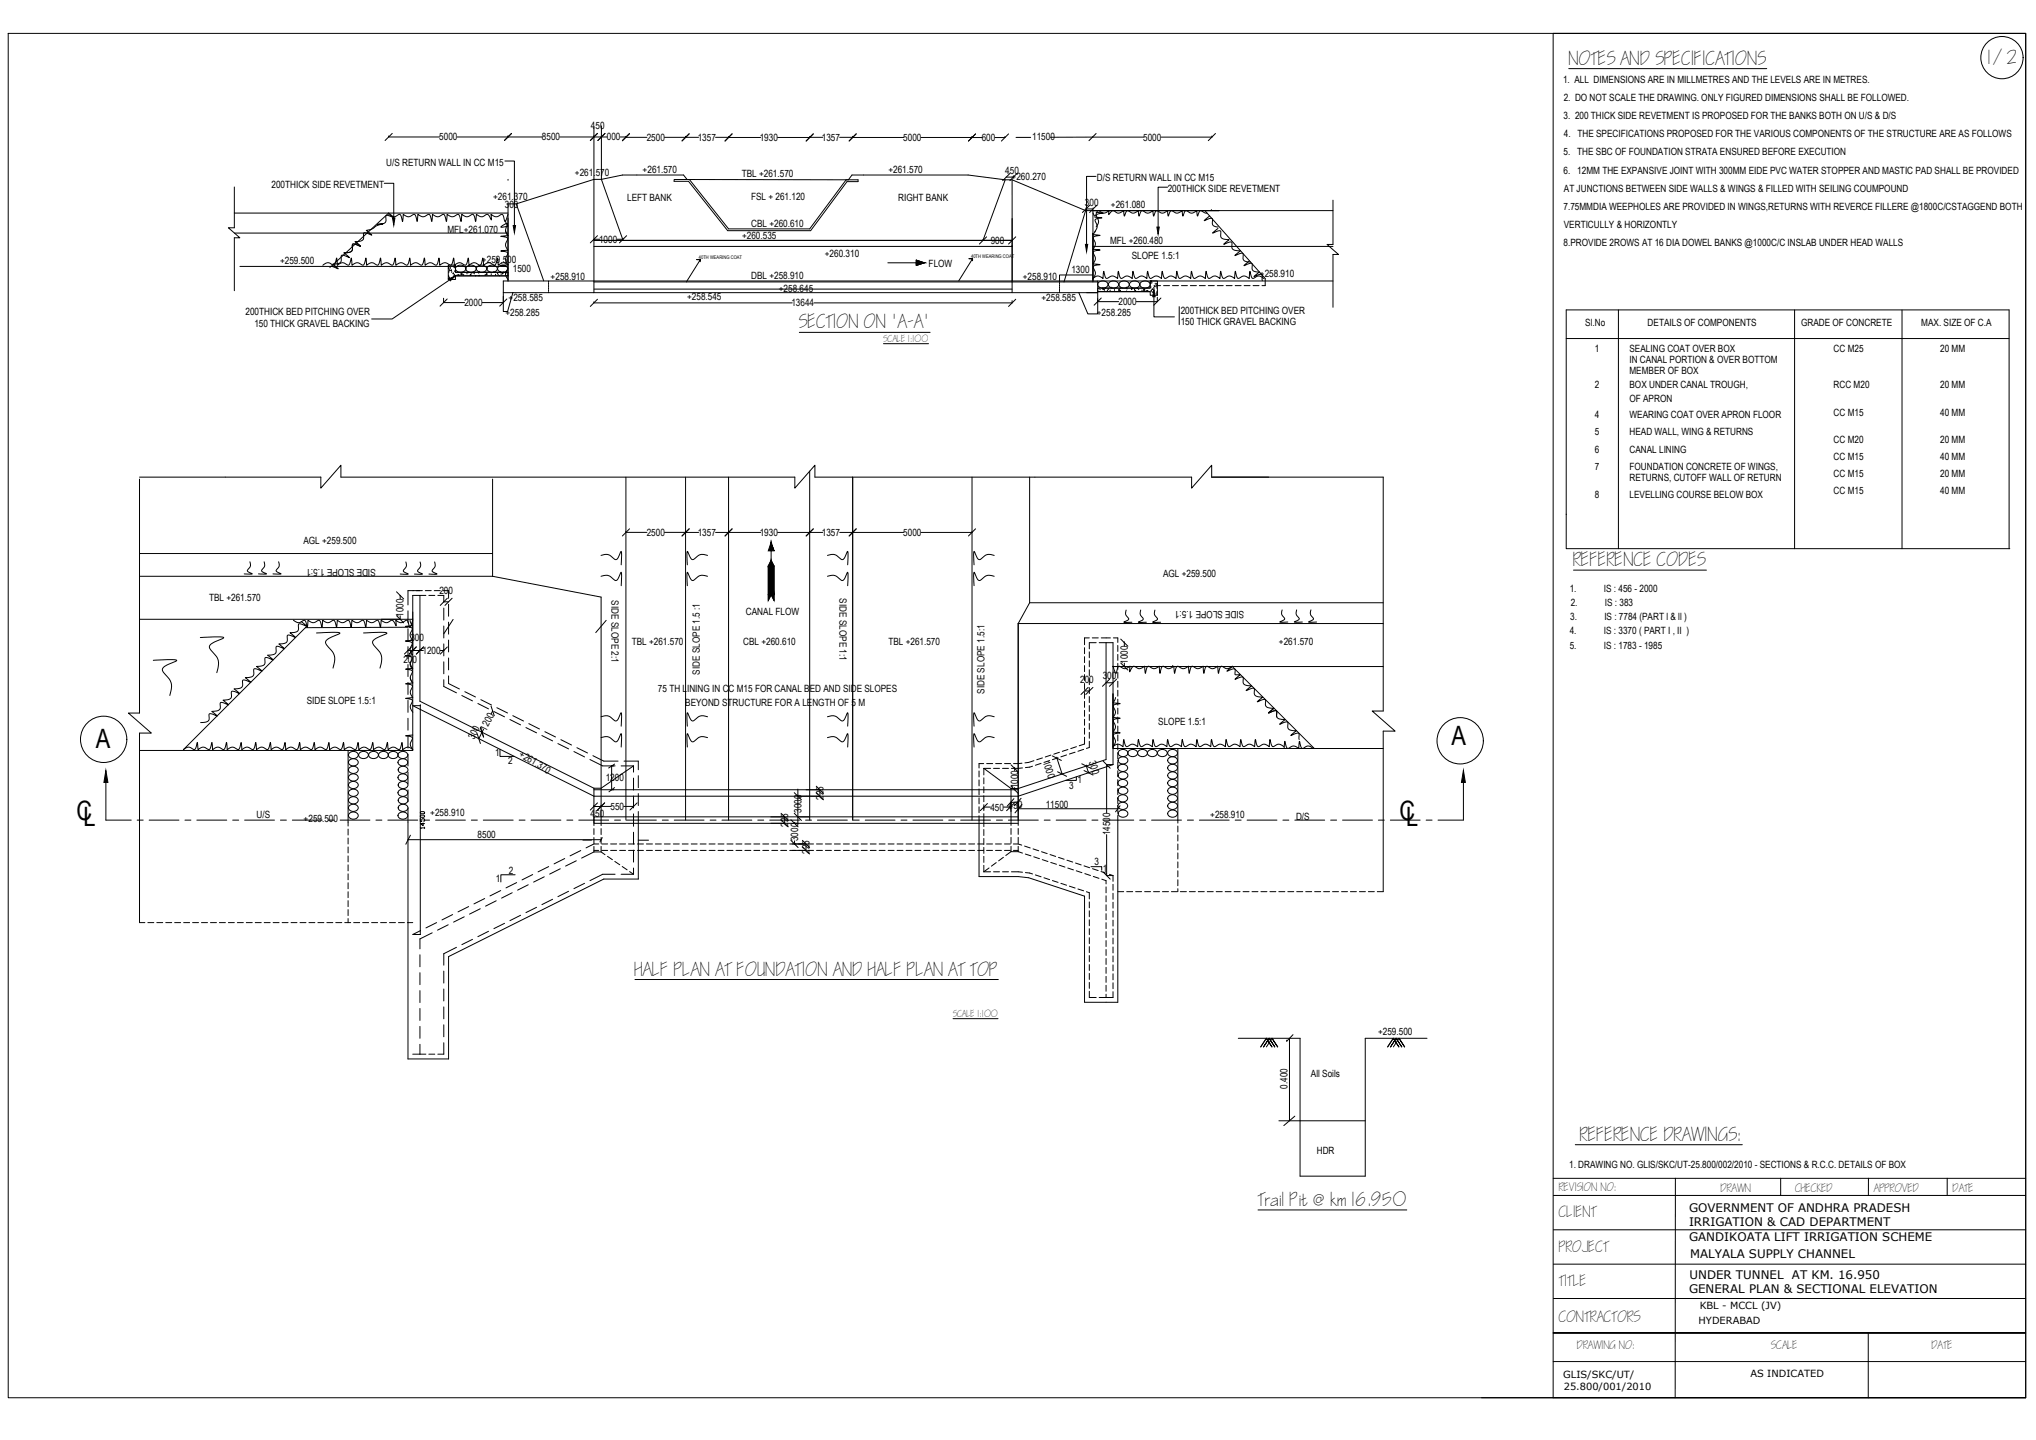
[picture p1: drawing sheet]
<svg xmlns="http://www.w3.org/2000/svg" width="1189mm" height="841mm" viewBox="0 0 1189 841" stroke-linecap="round" stroke-linejoin="round" font-family="sans-serif">
<!-- layer: STEEL -->
<g fill="none" stroke="#000" stroke-width=".58">
<path d="M5 20h1178v796h-1178zM916 40h116M227 80h.1M227 80h30M267 80h50M297 80h.1M327 80h20M347 80h.1M347 74v97M351 80h.1M351 80h-4M351 80h4"/>
<path d="M351 74v31h-4l-46 14M362 80h3M638 80h.1M295 94h5v38M365 80h.1M365 80h13M388 80h20M400 80h.1M418 80h26M425 80h.1M473 80h.1M480 80h-26"/>
<path d="M490 80h38M498 80h.1M538 80h30M568 80h.1M568 80h5M581 80h6M587 80h.1M593 80h9M638 80h30M638 80h-25M678 80h30M708 80h.1"/>
<path d="M137 109v24M224 107h6v20M297 105h.1M401 105h-7v1h8l23 29h48l22-29M401 105l-2-3h-36l-12 3 13 35M401 105h2M403 105l22 29h48l21-29M403 105h98v1h-6M495 106h.1M495 105l2-3h68l22 3-13 35M587 105h4M588 103h4"/>
<path d="M591 105v66M591 105l43 18M640 103h-6v40M682 109h-6v24M778 117v26M137 136h160M137 124h160M137 139v31M347 140h3M360 140h4M364 140h.1M634 123h144"/>
<path d="M634 123l-13 42M634 122h.1M634 122h4M638 136h.1M638 123v42M638 122h.1M640 135l-2 2M704 123l35 40v4h-2M140 156h155M262 155h4v4h31v2h-31v2h-4zM262 156v1M262 159h.1"/>
<path d="M262 157h.1M262 158h.1M263 158h.1M263 157h.1M263 158h1zM264 159h.1M265 159l-1 1zM265 156h.1M265 155h.1M266 159h.1M266 156h.1M266 159h31"/>
<path d="M267 156a2.9 2.9 0 0 1 3-1 2.9 2.9 0 0 1 2 3 3 3 0 0 1-4 1 3 3 0 0 1-2-3zM270 160h-1zM273 156a2.9 2.9 0 0 1 3-1 2.9 2.9 0 0 1 2 3 3 3 0 0 1-4 1 3 3 0 0 1-2-3zM273 159h.1M276 160h.1M276 159h1M277 160h.1M279 156a2.9 2.9 0 0 1 3-1 2.9 2.9 0 0 1 2 3 3 3 0 0 1-3 1 3 3 0 0 1-3-3zM280 160h.1M280 159h.1M283 159h1M285 156a2.9 2.9 0 0 1 3-1 2.9 2.9 0 0 1 2 3 3 3 0 0 1-3 1 3 3 0 0 1-3-3z"/>
<path d="M288 159h.1M290 160h.1M291 156a2.9 2.9 0 0 1 4-1 2.9 2.9 0 0 1 1 3 3 3 0 0 1-3 1 3 3 0 0 1-2-3zM292 159h.1M293 159h1zM294 159h.1M296 159h.1M347 140h244M347 144h244M409 153v-1h-2h2l-8 13M518 153h22M535 152v2v-1"/>
<path d="M535 152l5 1-5 2v-1M535 152l5 1-5 2zM568 152v-1h-2h2l-8 13M574 140h.1M591 144h.1M638 144h140M778 149v30M259 174v3h12M262 163h.1M262 161h.1M262 162h.1M263 163l-34 23h-12"/>
<path d="M263 162h.1M265 162h.1M265 161h.1M266 161h31M267 161l1-1zM268 161h.1M269 161h.1M269 160h.1M271 161h.1M273 160h.1M275 160l-1 1zM275 160h.1"/>
<path d="M278 161h.1M279 161h1M283 161h.1M284 160h.1M287 160h.1M289 161h.1M291 161h.1M291 161h1M293 160h.1M294 171v11h2l3-11M294 173v4h-12M295 160h.1"/>
<path d="M299 171h48M317 164l-16-45h-4v45M320 164v1M320 165v1M320 166v1M320 167v1M320 168v1M320 169v1M320 170v1M347 177h.1M347 171h294v12h-6l-5-12M347 165h294"/>
<path d="M347 169h244M347 177h116M591 176v1h-116M619 165v1M619 166v1M619 167v1M619 169h.1M619 170h.1M619 171h.1M638 161h-19v4M641 174v2h12M641 168h31v-4h4v8h-4v-2h-31z"/>
<path d="M641 164v7h-6M641 170h31M642 165a2.9 2.9 0 0 1 3-1 2.9 2.9 0 0 1 2 3 3 3 0 0 1-4 1 3 3 0 0 1-2-2zM642 169h.1M644 169h.1M644 168h28M645 170h.1M645 168h.1M646 170h.1M647 170h.1M647 169h.1M648 165a2.9 2.9 0 0 1 3-1 2.9 2.9 0 0 1 2 3 3 3 0 0 1-3 1 3 3 0 0 1-3-2z"/>
<path d="M648 170h.1M649 168h.1M651 170h.1M653 169l1 1h-1zM654 165a2.9 2.9 0 0 1 3-1 2.9 2.9 0 0 1 2 3 3 3 0 0 1-3 1 3 3 0 0 1-3-2zM654 168h.1M654 170h.1M658 170h.1M658 168h.1M658 169h.1M660 170h.1M660 165a2.9 2.9 0 0 1 4-1 2.9 2.9 0 0 1 1 3 3 3 0 0 1-3 1 3 3 0 0 1-2-2z"/>
<path d="M661 169h.1M661 168h.1M662 169h.1M663 170h.1M664 169h.1M665 169h.1M666 165a2.9 2.9 0 0 1 4-1 2.9 2.9 0 0 1 1 3 3 3 0 0 1-3 1 3 3 0 0 1-2-2zM667 170h.1M668 169v1zM668 169h.1M668 170h.1M670 170h.1"/>
<path d="M672 166h.1M672 168h.1M672 170h.1M672 165h.1M673 165h.1M673 169h.1M673 171h.1M674 173v12h12M674 168h.1M674 167h.1M675 166h.1M675 168h.1"/>
<path d="M675 172h.1M675 167h.1M676 168h.1M676 171h.1M676 174v2h-12M676 166h.1M676 172h.1M676 167h2M679 167h4M685 167h3M689 179v11M690 167h3"/>
<path d="M695 167h4M700 167h4M706 167h3M711 167h3M716 167h3M721 167h4M726 167h4M732 167h3M778 164h-484v7h5M467 194h76M915 198h258M945 181v139"/>
<path d="M1048 181v139M1111 181v139M516 201h26M81 279h106M81 280v136M199 279h265M288 280v57M365 279v200M400 279v200M425 279v200M473 275v204M476 279h220"/>
<path d="M498 279v200M568 279v200M601 279v73l-6 12M708 279h100v136M365 311h.1M365 311h13M388 311h20M400 311h.1M418 311h26M425 311h.1M450 317v30M454 311h26"/>
<path d="M473 311h.1M490 311h38M498 311h.1M538 311h30M568 311h.1M915 300h.1M81 337h207M81 323h207M146 328a6 6 0 0 1-2 6l3 1h-4M154 328a6 6 0 0 1-1 6l3 1h-5M163 328a5 5 0 0 1-2 6l3 1h-5M237 328a6 6 0 0 1-1 6l2 1h-4"/>
<path d="M245 328a6 6 0 0 1-1 6l3 1h-5M254 328a6 6 0 0 1-2 6l3 1h-5M288 337l63 12v130M351 324a7 7 0 0 1 8 3l2-1 2-4v8M351 337a7 7 0 0 1 8 2l2-1 2-4v8M413 324a7 7 0 0 0-8 3l-2-1-2-4v8M413 337a7 7 0 0 0-8 2l-2-1-2-4v8M450 327l2 4v20l-2-4-1 4v-20zM483 324a7 7 0 0 1 8 3l2-1 2-4v8M483 337a7 7 0 0 1 8 2l2-1 2-4v8M581 324a7 7 0 0 0-9 3l-1-1-2-4v8M581 337a7 7 0 0 0-9 2l-1-1-2-4v8"/>
<path d="M919 333h77M1173 320v-139h-258v139h259M234 348h.1M234 348v2M234 360v2M241 357v23h4M241 345h4M259 351h3M601 352h207M658 356a6 6 0 0 0 1 6l-3 1h5M666 356a6 6 0 0 0 2 6l-3 1h4M674 356a6 6 0 0 0 2 6l-3 1h5"/>
<path d="M749 356a6 6 0 0 0 1 6l-3 1h5M757 356a6 6 0 0 0 2 6l-3 1h4M765 356a5 5 0 0 0 2 6l-3 1h5M81 362h160M117 372h12h2l-4 2a4 4 0 0 0-5 4l1 2a9 9 0 0 1 4 10v3M185 370l11-1 2 1-5 2a2.9 2.9 0 0 0-2 5l1 1a8 8 0 0 1 3 10l-1 2M212 370l11-1 3 1-5 2a3 3 0 0 0-3 5h1a9 9 0 0 1 4 11l-1 2M238 380h3M238 366l-60 1M245 380h.1M245 380h2M257 380h2"/>
<path d="M259 380h.1M265 362l-6 8M354 362l-6 7M595 364h213M595 364v115M656 375h.1M657 375v2M90 386l11-1 2 1-4 2a4 4 0 0 0-4 4l2 2a9 9 0 0 1 3 10l-1 2M646 399h4M650 389h158M656 389h.1M657 387v2"/>
<path d="M685 389h.1M720 389h.1M241 412l106 53h248l55-18M241 412h5M245 412v134M288 415h.1M288 415l-1 2M351 419a7 7 0 0 1 8 2 7 7 0 0 0 4-5v8M413 419a7 7 0 0 0-8 2 7 7 0 0 1-4-5v8M483 419a7 7 0 0 1 8 2 7 7 0 0 0 4-5v8M581 419a7 7 0 0 0-9 2 7 7 0 0 1-3-5v8M633 404h3"/>
<path d="M81 438h160v-90h4v62l102 50M81 428v111M203 438v42M204 440a2.6 2.6 0 0 1 4-1 2.6 2.6 0 0 1 1 3 2.6 2.6 0 0 1-4 1 2.6 2.6 0 0 1-1-3zM210 440a2.6 2.6 0 0 1 3-1 2.6 2.6 0 0 1 1 3 2.6 2.6 0 0 1-3 1 2.6 2.6 0 0 1-1-3zM216 440a2.6 2.6 0 0 1 3-1 2.6 2.6 0 0 1 1 3 2.6 2.6 0 0 1-3 1 2.6 2.6 0 0 1-1-3zM222 440a2.6 2.6 0 0 1 3-1 2.6 2.6 0 0 1 1 3 2.6 2.6 0 0 1-3 1 2.6 2.6 0 0 1-1-3zM227 440a2.6 2.6 0 0 1 4-1 2.6 2.6 0 0 1 1 3 2.6 2.6 0 0 1-4 1 2.6 2.6 0 0 1-1-3zM233 440a2.6 2.6 0 0 1 3-1 2.6 2.6 0 0 1 1 3 2.6 2.6 0 0 1-3 1 2.6 2.6 0 0 1-1-3zM280 431h.1M281 428h.1M281 428l-1 3"/>
<path d="M282 426l-1 2M292 438v4h8M351 431a7 7 0 0 1 8 2h2l2-5v8M413 431a7 7 0 0 0-8 2h-2l-2-4v7M483 431a7 7 0 0 1 8 2h2l2-4v7M581 431a7 7 0 0 0-9 2h-1l-2-5v8M653 437h155M654 438a2.6 2.6 0 0 1 3 0 2.6 2.6 0 0 1 1 3 2.6 2.6 0 0 1-3 1 2.6 2.6 0 0 1-1-4zM659 438a2.6 2.6 0 0 1 4 0 2.6 2.6 0 0 1 1 3 2.6 2.6 0 0 1-4 1 2.6 2.6 0 0 1-1-4zM665 438a2.6 2.6 0 0 1 3 0 2.6 2.6 0 0 1 1 3 2.6 2.6 0 0 1-3 1 2.6 2.6 0 0 1-1-4zM671 438a2.6 2.6 0 0 1 3 0 2.6 2.6 0 0 1 1 3 2.6 2.6 0 0 1-3 1 2.6 2.6 0 0 1-1-4zM676 438a2.6 2.6 0 0 1 4 0 2.6 2.6 0 0 1 1 3 2.6 2.6 0 0 1-4 1 2.6 2.6 0 0 1-1-4z"/>
<path d="M682 438a2.6 2.6 0 0 1 4 0 2.6 2.6 0 0 1 1 3 2.6 2.6 0 0 1-4 1 2.6 2.6 0 0 1-1-4zM688 437v42M808 427v94M62 457v22M204 448a2.6 2.6 0 0 1 4 0 2.6 2.6 0 0 1 1 3 2.6 2.6 0 0 1-4 1 2.6 2.6 0 0 1-1-4zM204 444a2.6 2.6 0 0 1 4-1 2.6 2.6 0 0 1 1 4 2.6 2.6 0 0 1-4 0 2.6 2.6 0 0 1-1-3zM204 457a2.6 2.6 0 0 1 4-1 2.6 2.6 0 0 1 1 4 2.6 2.6 0 0 1-4 1 2.6 2.6 0 0 1-1-4zM204 453a2.6 2.6 0 0 1 4-1 2.6 2.6 0 0 1 1 3 2.6 2.6 0 0 1-4 1 2.6 2.6 0 0 1-1-3zM233 444a2.6 2.6 0 0 1 3-1 2.6 2.6 0 0 1 1 4 2.6 2.6 0 0 1-3 0 2.6 2.6 0 0 1-1-3zM233 453a2.6 2.6 0 0 1 3-1 2.6 2.6 0 0 1 1 3 2.6 2.6 0 0 1-3 1 2.6 2.6 0 0 1-1-3zM233 448a2.6 2.6 0 0 1 4 0 2.6 2.6 0 0 1 1 3 2.6 2.6 0 0 1-4 1 2.6 2.6 0 0 1-1-4zM233 457a2.6 2.6 0 0 1 4-1 2.6 2.6 0 0 1 1 4 2.6 2.6 0 0 1-4 1 2.6 2.6 0 0 1-1-4z"/>
<path d="M357 447h1M357 454h.1M357 447v14M359 446l-4 3M359 460l-3 2M370 447l-19 13h-4M574 449l16 12M592 449h.1M592 449v1M592 460v1M617 443h.1M617 443l3 9"/>
<path d="M620 452h.1M628 454v2h-6M634 447h.1M634 447l2 4M636 451h.1M650 447v-72h-4v69l-51 17h-5M650 447h-4v28M653 447a2.6 2.6 0 0 1 4-1 2.6 2.6 0 0 1 1 4 2.6 2.6 0 0 1-4 1 2.6 2.6 0 0 1-1-4zM653 456a2.6 2.6 0 0 1 4-1 2.6 2.6 0 0 1 1 4 2.6 2.6 0 0 1-4 0 2.6 2.6 0 0 1-1-3zM654 443a2.6 2.6 0 0 1 3-1 2.6 2.6 0 0 1 1 3 2.6 2.6 0 0 1-3 1 2.6 2.6 0 0 1-1-3zM654 452a2.6 2.6 0 0 1 3-1 2.6 2.6 0 0 1 1 3 2.6 2.6 0 0 1-3 1 2.6 2.6 0 0 1-1-3zM682 447a2.6 2.6 0 0 1 4-1 2.6 2.6 0 0 1 1 4 2.6 2.6 0 0 1-4 1 2.6 2.6 0 0 1-1-4z"/>
<path d="M682 443a2.6 2.6 0 0 1 4-1 2.6 2.6 0 0 1 1 3 2.6 2.6 0 0 1-4 1 2.6 2.6 0 0 1-1-3zM682 456a2.6 2.6 0 0 1 4-1 2.6 2.6 0 0 1 1 4 2.6 2.6 0 0 1-4 0 2.6 2.6 0 0 1-1-3zM682 452a2.6 2.6 0 0 1 4-1 2.6 2.6 0 0 1 1 3 2.6 2.6 0 0 1-4 1 2.6 2.6 0 0 1-1-3zM855 457v22M204 466a2.6 2.6 0 0 1 4-1 2.6 2.6 0 0 1 1 4 2.6 2.6 0 0 1-4 0 2.6 2.6 0 0 1-1-3zM204 462a2.6 2.6 0 0 1 4-1 2.6 2.6 0 0 1 1 3 2.6 2.6 0 0 1-4 1 2.6 2.6 0 0 1-1-3zM204 471a2.6 2.6 0 0 1 4-1 2.6 2.6 0 0 1 1 3 2.6 2.6 0 0 1-4 1 2.6 2.6 0 0 1-1-3zM204 475a2.6 2.6 0 0 1 4-1 2.6 2.6 0 0 1 1 4 2.6 2.6 0 0 1-4 0 2.6 2.6 0 0 1-1-3zM233 462a2.6 2.6 0 0 1 3-1 2.6 2.6 0 0 1 1 3 2.6 2.6 0 0 1-3 1 2.6 2.6 0 0 1-1-3zM233 475a2.6 2.6 0 0 1 3-1 2.6 2.6 0 0 1 1 4 2.6 2.6 0 0 1-3 0 2.6 2.6 0 0 1-1-3zM233 466a2.6 2.6 0 0 1 4-1 2.6 2.6 0 0 1 1 4 2.6 2.6 0 0 1-4 0 2.6 2.6 0 0 1-1-3zM233 471a2.6 2.6 0 0 1 4-1 2.6 2.6 0 0 1 1 3 2.6 2.6 0 0 1-4 1 2.6 2.6 0 0 1-1-3z"/>
<path d="M245 478v2h1l1-2 1 1-1 1M245 476h2l1 1h-2zM245 474h2l1 1h-2zM347 471h.1M347 460v19M347 461h248M351 471h.1M357 471h-10M364 471h6M370 471h.1M373 479v34h-20l-91 46v59h-24v-138M450 477h8v4h-8"/>
<path d="M466 477h7M466 461v20M471 461h8v4h-8M572 479v33h23l6 1 32 10v62h20v-106M578 471h-4v2M586 471h4v2M590 461v18M592 461h.1M595 477h-248v4h248M595 472h58M595 474l-1-6-4 1v5M597 470l-4 5"/>
<path d="M653 465a2.6 2.6 0 0 1 4-1 2.6 2.6 0 0 1 1 4 2.6 2.6 0 0 1-4 0 2.6 2.6 0 0 1-1-3zM653 469a2.6 2.6 0 0 1 4 0 2.6 2.6 0 0 1 1 3 2.6 2.6 0 0 1-4 1 2.6 2.6 0 0 1-1-4zM654 461a2.6 2.6 0 0 1 3-1 2.6 2.6 0 0 1 1 3 2.6 2.6 0 0 1-3 1 2.6 2.6 0 0 1-1-3zM654 474a2.6 2.6 0 0 1 3-1 2.6 2.6 0 0 1 1 4 2.6 2.6 0 0 1-3 0 2.6 2.6 0 0 1-1-3zM654 471l-3 3M682 465a2.6 2.6 0 0 1 4-1 2.6 2.6 0 0 1 1 4 2.6 2.6 0 0 1-4 0 2.6 2.6 0 0 1-1-3zM682 461a2.6 2.6 0 0 1 4-1 2.6 2.6 0 0 1 1 3 2.6 2.6 0 0 1-4 1 2.6 2.6 0 0 1-1-3zM682 469a2.6 2.6 0 0 1 4 0 2.6 2.6 0 0 1 1 3 2.6 2.6 0 0 1-4 1 2.6 2.6 0 0 1-1-4zM682 474a2.6 2.6 0 0 1 4-1 2.6 2.6 0 0 1 1 4 2.6 2.6 0 0 1-4 0 2.6 2.6 0 0 1-1-3zM238 490h113M240 488l-3 5M247 481v1l-2-1h3"/>
<path d="M248 484h-3h1M248 483v1M340 491h5M352 489l-2 3M373 491h6M463 493h8v4h-8M464 481h2M464 481h.1M464 491v2M646 487v24h4M301 511h-9v4M637 506h6v2"/>
<path d="M241 546h5M371 572h212M556 595h27M723 606h36v81h38v-81h36M751 608h.1M753 606v49M755 604l-4 4M747 655h50M756 652l-6 5M920 669h97M907 688h276M907 698h276"/>
<path d="M978 688v128M1040 688v10M1091 688v10M1137 688v10M735 707h86M907 718h276M907 738h276M907 758h276M1091 778v38M1183 778h-276h276M907 795h276M865 816h42v-796h276v796h-276"/>
<circle cx="1169" cy="34" r="12"/>
<circle cx="61" cy="432" r="14"/>
<circle cx="853" cy="433" r="14"/>
</g>
<!-- layer: 0 -->
<g fill="none" stroke="#000" stroke-width=".58">
<path d="M229 78l-4 4M299 78l-4 4M349 78l-4 4 4-4M353 78l-4 4 4-4M368 78l-5 4M427 78l-4 4M475 78l-4 4M500 78l-4 4M570 78l-4 4M589 78l-4 4M640 78l-4 4M710 78l-4 4"/>
<path d="M398 82l4-4-4 4M590 101l-5 5M594 101l-4 5M636 120l-4 4M640 120l-4 4M137 133h-4l7 6h-3M227 125a4 4 0 0 0 6 0l1 1 1 3v-4a4 4 0 0 0 7 0l1 1 1 3v-4a4 4 0 0 0 6 0l1 1 1 3 1-4a4 4 0 0 0 6 0l1 1 1 3v-4a4 4 0 0 0 6 0l1 1 1 3 1-4a4 4 0 0 0 6 0l1 1 1 3v-4a4 4 0 0 0 6 0l1 1 2 2v-3a5 5 0 0 0 6 0l2 4 2-4M295 135l2 3h-5h3a1.2 1.2 0 0 1 1 1 1.2 1.2 0 0 1 0 1 4 4 0 0 0 1 6l-5 1h3a1.2 1.2 0 0 1 1 1 1.2 1.2 0 0 1 0 1 4 4 0 0 0 1 6h-5l3 1a1.2 1.2 0 0 1 1 0 1.2 1.2 0 0 1 0 2 4 4 0 0 0 1 5M295 129l2 3-5 1a4 4 0 0 1 4-2v1a4 4 0 0 0 1 6M349 138l-4 4M366 138l-4 4M576 138l-4 5"/>
<path d="M593 138l-4 5M638 124l1 2h1a2.3 2.3 0 0 1 2-3 4 4 0 0 0 6 0l-1 2h1a2.5 2.5 0 0 1 2-2 2.5 2.5 0 0 1 2 1h2l2-1 1 3v-2a1.4 1.4 0 0 1 1-1 1.4 1.4 0 0 1 2 1 3 3 0 0 0 5-1v3l1-2a1.3 1.3 0 0 1 1-1 1.3 1.3 0 0 1 1 1 3 3 0 0 0 5-1l1 3v-2a1.3 1.3 0 0 1 1-1 1.3 1.3 0 0 1 2 1 3 3 0 0 0 5-1v3l1-2a1.4 1.4 0 0 1 1-1 1.4 1.4 0 0 1 1 1 3 3 0 0 0 5-1l1 3v-2a1.3 1.3 0 0 1 1-1 1.3 1.3 0 0 1 2 1 3 3 0 0 0 5-1v3l1-2a1.1 1.1 0 0 1 1-1 1.1 1.1 0 0 1 1 1h3M638 137h4l-3 1-1 1a4 4 0 0 1 0 7h4l-3 1-1 1a4 4 0 0 1 0 6l4 1h-2a1.1 1.1 0 0 0-2 1 1.1 1.1 0 0 0 1 1 4 4 0 0 1-1 6l1-1a3 3 0 0 1 5 1v-5l2 4h1a4 4 0 0 1 6 1v-5l1 4h2a4 4 0 0 1 5 1l1-5 1 4h1a4 4 0 0 1 6 1v-5l1 4h2a4 4 0 0 1 5 1l1-5 1 4h1a4 4 0 0 1 6 1v-5l1 4h2a4 4 0 0 1 5 1l1-5 1 4h1a4 4 0 0 1 6 1v-5l1 4h2a4 4 0 0 1 5 1l1-5 1 4h1a4 4 0 0 1 6 1v-5l1 4h2a4 4 0 0 1 5 1l1-5 1 4h1a4 4 0 0 1 6 1M638 136v28M639 127h4l-2 1a1.1 1.1 0 0 0-1 0 1.1 1.1 0 0 0 0 2 4 4 0 0 1-1 5M640 124h4l-3 1a1.2 1.2 0 0 0-1 0 1.2 1.2 0 0 0 0 2 4 4 0 0 1 0 6M706 126l-3 3 4-2a1 1 0 0 1 1 1 1 1 0 0 1 0 1 2.7 2.7 0 0 0 1 3 2.7 2.7 0 0 0 2 1M707 123h.1M710 123h-1M711 133l-3 3h2a2.2 2.2 0 0 1 3-1 3 3 0 0 0 0 4 3 3 0 0 0 3 1h2l-3 3 1-1a2.1 2.1 0 0 1 3 0 3 3 0 0 0 1 3 3 3 0 0 0 3 1l1 1-3 2 3-1a1.3 1.3 0 0 1 1 0 1.3 1.3 0 0 1 1 1 3 3 0 0 0 1 4 3 3 0 0 0 3 0M201 148a4 4 0 0 0 5-3v-2a1.5 1.5 0 0 1 2 0l3 1-4-3a4 4 0 0 0 5-3v-2a1.5 1.5 0 0 1 3 0l2 1-3-2a9 9 0 0 0 6-3l4-1h-4a4 4 0 0 0 5-2v-1a1.3 1.3 0 0 1 0-2 1.3 1.3 0 0 1 2 0l3 1-3-3-34 32M207 141l4 3-3-1a1.5 1.5 0 0 0-1-1 1.5 1.5 0 0 0-1 1 3 3 0 0 1-1 4 3 3 0 0 1-3 1h-1l3 2h-1a2.4 2.4 0 0 0-4-1v1a3 3 0 0 1 0 3 3 3 0 0 1-3 1h-2l3 3-3-1h-1"/>
<path d="M297 155l-1-1a3 3 0 0 0-5 1v-4l-2 3-1 1a4 4 0 0 0-6 0v-4l-1 4h-2a4 4 0 0 0-5 0l-1-4-1 4h-1a4 4 0 0 0-6 0v-4l-1 3-1 1a4 4 0 0 0-6 0l-1-4-1 4h-1a4 4 0 0 0-6 0v-4l-1 4h-2a4 4 0 0 0-5 0l-1-4-1 3-1 1a4 4 0 0 0-6 0v-4l-1 4h-2a4 4 0 0 0-5 0l-1-4-1 4h-1a4 4 0 0 0-6 0v-4l-2 4h-1a4 4 0 0 0-5 0l-1-4-1 3-1 1a4 4 0 0 0-6 0v-4l-2 4h-1a4 4 0 0 0-6 0M730 152l-4 3 4-1h1a3 3 0 0 0 2 5h2M735 159l-3 3 1-1a2.3 2.3 0 0 1 4 0v3M778 143h-3l7 6h-4M261 175l-4 4M296 175l-4 4M349 175l-4 4M593 175l-4 4M643 174l-4 4M678 174l-4 4M187 279v6l12-13v7M464 279v6l12-13v7"/>
<path d="M696 279v6l12-13v7M368 309l-5 4M402 309l-4 4M427 309l-4 4M475 309l-4 4M500 309l-4 4M570 309l-4 4M232 360l4 4M232 346l4 4M238 357v7M241 345h-3v8M243 345h4"/>
<path d="M245 348h4M248 345h4M250 348h4M254 345h3M256 348h3v4M259 345h3v4M259 355v7M261 349l-4 5M262 353v7M264 349l-4 5M171 362a4 4 0 0 0 7 0l1 1v3l1-4a4 4 0 0 0 6 0l1 1 1 3v-4a4 4 0 0 0 7 0l1 1v3l1-4a4 4 0 0 0 6 0l1 1 1 3 1-4a4 4 0 0 0 6 0l1 1 1 3v-4a4 4 0 0 0 6 0l1 1 1 3 1-4a4 4 0 0 0 6 0l1 1 1 3v-4a5 5 0 0 0 7 0l1 4 2-4M176 363l3 3-1-1a2.4 2.4 0 0 0-4 0 3 3 0 0 1 0 3 3 3 0 0 1-3 1l-2 1 4 2h-2a2.1 2.1 0 0 0-3-1v1a3 3 0 0 1-1 3 3 3 0 0 1-3 1h-1l3 3-2-1a2.1 2.1 0 0 0-3 0 3 3 0 0 1 0 4 3 3 0 0 1-3 1h-2l3 2h-1a2.1 2.1 0 0 0-3-1v1a3 3 0 0 1-1 3 3 3 0 0 1-3 1h-1l3 3-2-1a2.1 2.1 0 0 0-3 0 3 3 0 0 1 0 4 3 3 0 0 1-3 1h-2l3 3-1-1a2.1 2.1 0 0 0-3 0 3 3 0 0 1-1 3 3 3 0 0 1-3 1h-1l3 3-2-1a2.1 2.1 0 0 0-3 0 3 3 0 0 1 0 4 3 3 0 0 1-3 1h-2l3 3-1-1a2.1 2.1 0 0 0-3 0 3 3 0 0 1-1 3 3 3 0 0 1-3 1h-1l3 3-2-1a1.5 1.5 0 0 0-3 0v1a3 3 0 0 1 0 3 3 3 0 0 1-3 1h-2"/>
<path d="M179 366l-72 72 1-1a4 4 0 0 1 5 1l1-1 1-3 1 4 1-1a4 4 0 0 1 5 1l1-1 1-3v4l1-1a4 4 0 0 1 6 1v-1l1-3 1 4a4 4 0 0 1 6 0l1-1 1-3v4a4 4 0 0 1 7 0v-1l1-3 1 4 1-1a4 4 0 0 1 5 1l1-1 1-3v4l1-1a4 4 0 0 1 6 1l1-1v-3l1 4a4 4 0 0 1 6 0l1-1 1-3v4l1-1a4 4 0 0 1 6 1l1-1v-3l1 4 1-1a4 4 0 0 1 5 1l1-1 1-3v4a4 4 0 0 1 7 0l1-1 1-3v4l1-1a4 4 0 0 1 5 1l1-1 1-3 1 4v-1a4 4 0 0 1 6 1l1-1 1-3v4a4 4 0 0 1 6 0l1-1 1-3 1 4 1-1a4 4 0 0 1 5 1l1-1 1-3v4l1-1a4 4 0 0 1 5 1M238 367v7M238 378v7M239 362l2 3-4 1h2a1.2 1.2 0 0 1 2 1 1.2 1.2 0 0 1-1 1 4 4 0 0 0 1 6h-4l2 1a1.2 1.2 0 0 1 2 0 1.2 1.2 0 0 1-1 2 4 4 0 0 0 1 6h-4h2a1.2 1.2 0 0 1 2 1 1.2 1.2 0 0 1-1 1 4 4 0 0 0 1 6M240 378l-4 4M243 378l-4 4M247 378l-4 4M259 366v7M259 376v7M261 378l-4 4M262 363v7M262 374v7"/>
<path d="M633 378v4M636 373h-3v4M638 373h3M640 375h-4v4M642 375h4M643 373h5M650 373h3v2M653 377v3M654 373l5 4M238 388v7M238 399v7M240 396l1 3h-4l3 1a1.1 1.1 0 0 1 1 0 1.1 1.1 0 0 1 0 2 4 4 0 0 0 0 5l-4 1h3a1.1 1.1 0 0 1 1 1 1.1 1.1 0 0 1 0 1 4 4 0 0 0 0 6"/>
<path d="M240 387l1 3-4 1h3a1.1 1.1 0 0 1 1 1 1.1 1.1 0 0 1 0 1 4 4 0 0 0 0 6M259 387v7M259 397v4l8 4M262 384v7M262 395v4l6 3M633 384v3M633 389v3M633 394v3M633 399v4M636 381v3M636 386v3M636 391v4"/>
<path d="M636 396v4M648 397l-4 4M650 389l2 4v-2a1.4 1.4 0 0 1 1-2 1.4 1.4 0 0 1 2 1 3 3 0 0 0 5-1v3v-1a2.1 2.1 0 0 1 2-2 2.1 2.1 0 0 1 2 1 4 4 0 0 0 4-1l1 4 1-3 1-1a4 4 0 0 0 6 0v4l1-3 1-1a4 4 0 0 0 6 0l1 4 1-3 1-1a4 4 0 0 0 6 0v4l2-3 1-1a4 4 0 0 0 6 0v4l1-3 1-1a4 4 0 0 0 6 0v4l1-3 2-1a4 4 0 0 0 6 0M650 389h.1M652 397l-4 4M653 382v4M653 387v4M653 393v3M653 398v3M654 387l5 4M720 389l-4 3h1a2.7 2.7 0 0 1 4-1v3h3l-3 3 2-1a2.1 2.1 0 0 1 3 0 3 3 0 0 0 0 3 3 3 0 0 0 3 2h2l-3 2h1a2.1 2.1 0 0 1 3-1l1 1a3 3 0 0 0 0 3 3 3 0 0 0 3 1h1l-3 3 2-1a2.1 2.1 0 0 1 3 0 3 3 0 0 0 0 4 3 3 0 0 0 3 1h2l-3 2h1a2.3 2.3 0 0 1 4 0v3M720 389l47 48"/>
<path d="M720 389h.1M81 416h-6l13 12h-7M238 409v7M238 420v6M245 412h.1M270 406l6 3M271 404l7 3M279 411l6 3M281 409l6 3M287 412l2 6M288 416l7 3M290 413l6 3"/>
<path d="M299 418l7 3M633 404v4M633 410v3M633 415v3M635 401l-4 5M636 402v3M636 407v3M636 412v4M636 417v4M638 401l-4 5M650 405v32h5M651 407l-1 3 4 1h-3a1.2 1.2 0 0 0-1 1 1.2 1.2 0 0 0 0 1 4 4 0 0 1 0 6h4l-3 1a1.2 1.2 0 0 0-1 1 1.2 1.2 0 0 0 0 1 4 4 0 0 1 0 6h4h-3a1.2 1.2 0 0 0-1 1 1.2 1.2 0 0 0 0 1 4 4 0 0 1 0 6"/>
<path d="M653 403v4M653 408v4M653 414v3M653 419v3M744 414l-3 2h1a2.1 2.1 0 0 1 4 0 3 3 0 0 0 0 3 3 3 0 0 0 3 1h1l-3 3 2-1a2.1 2.1 0 0 1 3 0 3 3 0 0 0 0 4 3 3 0 0 0 3 1h2l-3 3 1-1a2.7 2.7 0 0 1 4 0v3M808 415h-7l14 12h-7M238 430v7M241 429l-4 1h3a1.2 1.2 0 0 1 1 1 1.2 1.2 0 0 1 0 1 4 4 0 0 0 0 6M279 429l2 5M281 425l1 5M298 420l6 3M307 425l6 3"/>
<path d="M309 423l6 3M316 430l7 3M318 427l6 3M326 434l6 3M328 432l6 3M335 439l6 3M337 437l6 3M619 439l-4 1M624 438l-4 1M628 439l-4 1M629 436l-4 1M633 438l-4 1"/>
<path d="M633 420v4M633 425v4M633 431v4l-3 1M636 423v3M636 428v3M636 433v4h-2M650 436h1a3 3 0 0 1 5 0v-4l1 3 1 1a4 4 0 0 1 6 0l1-4 1 4h1a4 4 0 0 1 6 0v-4l1 3 1 1a4 4 0 0 1 6 0l1-4 1 3 1 1a4 4 0 0 1 6 0v-4l1 4h1a4 4 0 0 1 6 0l1-4 1 3 1 1a4 4 0 0 1 6 0v-4l1 3 2 1a4 4 0 0 1 6 0v-4l1 3 1 1a4 4 0 0 1 6 0l1-4 1 4h1a4 4 0 0 1 6 0v-4l1 3 1 1a4 4 0 0 1 6 0l1-4v3l2 1a4 4 0 0 1 6 0M653 424v4M653 429v4M653 434v4M653 440v3M750 437v-4l1 4h1a4 4 0 0 1 6 0l1-4 1 3 1 1a4 4 0 0 1 6 0"/>
<path d="M238 440v7M238 451v7M344 444l8 3h7M346 441l7 4h8M357 447h.1M363 447h7v4M364 445h9v5M370 454v7M373 453v7M477 459l4 4M572 450v4M572 455v4"/>
<path d="M574 446h-2v3M574 454v4M574 460v3M576 446h4M578 449h-4v4M580 449h4M581 446h4M585 449h4M587 446h3M590 459l5 4M590 447l5 4M597 446h-5"/>
<path d="M597 449h-6M603 447l-4 1M604 444l-6 2M608 446l-3 1M609 443l-4 1M613 444l-3 1M614 441l-4 1M614 441l6 3M618 451l5 2M618 443l-3 1M623 441l-4 1M632 446l5 3"/>
<path d="M633 450l5 3M644 444l4 5M653 445v3M653 450v4M653 455v4M62 479h15M80 479h4M87 479h17M108 479h3M115 479h17M136 479h3M143 479h17"/>
<path d="M164 479h3M171 479h17M192 479h3M199 479h17M220 479h3M226 479h18M238 461v7M238 472v8M247 479h4M254 479h18M275 479h4M282 479h18"/>
<path d="M303 479h4M310 479h18M331 479h3M338 479h17M347 479v3M349 469l-4 4M351 479v3M353 469l-4 4M357 461h.1M359 479h3M366 479h17M370 465v7"/>
<path d="M370 475v8M372 469l-4 4M373 463v7M373 474v5M387 479h3M394 479h17M415 479h3M422 479h17M442 479h4M449 479h18M456 479l4 4M456 475l4 4"/>
<path d="M462 479l4 4M464 475l4 4M464 463l4 4M470 479h4M477 463l4 4M477 479h18M498 479h4M505 479h18M526 479h4M533 479h18M554 479h3M561 479h17"/>
<path d="M572 461v3M572 466v3M572 471v4M572 476v3M574 465v3M574 470v3M574 475v8M577 469l-5 4M582 479h3M589 479h17M590 479v3M592 469l-4 4"/>
<path d="M592 466l-4 5M595 479v3M596 466l-4 5M610 479h3M617 479h17M638 479h3M645 479h17M653 461v3M653 466v3M653 471v4M653 476v3M665 479h4"/>
<path d="M672 479h18M688 479v2M693 479h4M700 479h18M721 479h4M728 479h18M749 479h4M756 479h17M777 479h3M784 479h17M805 479h3M812 479h17"/>
<path d="M833 479h3M840 479h15M203 480v2M203 484v4M203 489v4M203 495v3M203 500v3M339 497l-6 3M347 498h4l2 1M347 497h3M347 484v3M347 489v4"/>
<path d="M347 494v4M347 498l-7 3M350 493h-3l-5 2M351 484v3M351 489v4M351 494v4M351 493h4M351 497h4M357 493h3M357 497h3M362 493h3M362 497h3"/>
<path d="M367 493h4M367 497h4M370 486v7M370 497v6M372 493h4M372 497h4M377 493h4M377 497h4M383 493h3M383 497h3M388 493h3M388 497h3"/>
<path d="M393 493h4M393 497h4M398 493h4M398 497h4M404 493h3M404 497h3M409 493h3M409 497h3M414 493h4M414 497h4M419 493h4M419 497h4"/>
<path d="M424 493h4M424 497h4M430 493h3M430 497h3M435 493h3M435 497h3M440 493h4M440 497h4M445 493h4M445 497h4M451 493h3M451 497h3"/>
<path d="M456 493h3M456 497h3M461 493h4M461 497h4M462 491l4 4M466 493h4M466 497h4M469 495l4 4M469 491l4 4M472 493h3M472 497h3M477 493h3"/>
<path d="M477 497h3M482 493h3M482 497h3M487 493h4M487 497h4M492 493h4M492 497h4M498 493h3M498 497h3M503 493h3M503 497h3M508 493h4"/>
<path d="M508 497h4M513 493h4M513 497h4M519 493h3M519 497h3M524 493h3M524 497h3M529 493h4M529 497h4M534 493h4M534 497h4M539 493h4"/>
<path d="M539 497h4M545 493h3M545 497h3M550 493h3M550 497h3M555 493h4M555 497h4M560 493h4M560 497h4M566 493h3M566 497h3M571 493h3"/>
<path d="M571 497h3M574 484v4M574 490v3M574 495v3M576 493h4M576 497h4M581 493h4M581 497h4M587 493h3M587 497h3M590 484v3M590 489v4"/>
<path d="M590 494v3M590 497h5M590 497l-3 3M592 493l5 1M592 497h3M595 484v3M595 489v4M595 494v3M595 497l2 1M598 494l4 1M599 499l3 1M603 496l4 1"/>
<path d="M608 497l3 2M613 499l3 1M688 482v4M688 488v3M688 493v3M688 498v4M203 505v4M203 510v4M203 516v3M302 515l-7 4M308 517l-6 3M311 511l-6 3"/>
<path d="M318 512l-6 3M320 506l-6 3M327 507l-6 4M330 501l-6 4M337 503l-7 3M341 516l-6 3M355 500l3 2M359 503l3 2M359 511h-7l-8 3M363 511h7M363 506l3 2M368 509l2 2"/>
<path d="M370 507v4M574 500v4M574 505v4M574 509h4M578 507l-4 2M580 509h4M582 504l-3 2M585 509h4M586 501l-3 2M591 509h6M599 510h4M604 500l3 2"/>
<path d="M605 511l3 1M609 502l3 1M610 513l3 1M614 504l3 1M615 514l3 1M618 501l3 1M619 505l3 1M619 516l4 1M623 502l3 1M623 507l4 1M624 518l4 1M628 504l3 1"/>
<path d="M628 509l4 1M629 519l4 1M633 506l3 1M633 510l4 1M638 507l3 1M638 512l4 1M643 509l3 1M643 513l3 1v2M644 509l4 4M646 518v3M648 511h2v4M650 516v4"/>
<path d="M688 503v4M688 509v3M688 514v3M688 519v2M81 539h4M86 539h4M92 539h3M97 539h3M102 539h3M107 539h4M112 539h4M118 539h3"/>
<path d="M123 539h3M128 539h4M133 539h4M139 539h3M144 539h3M149 539h4M154 539h4M159 539h4M165 539h3M170 539h3M175 539h4M180 539h4"/>
<path d="M186 539h3M191 539h3M196 539h4M201 539h4M203 521v3M203 526v4M203 531v4M203 536v3M207 539h3M212 539h3M217 539h3M222 539h4"/>
<path d="M227 539h4M233 539h3M238 539h3M255 539l-6 3M264 534l-6 3M271 535l-6 4M274 529l-7 4M280 531l-6 3M283 525l-6 3M290 526l-6 3M292 520l-6 3M295 539l-7 3"/>
<path d="M299 521l-6 4M304 535l-6 3M313 530l-6 3M323 525l-7 3M332 521l-6 3M634 521h2v4M636 527v3M636 532v3M636 537v4M646 523v4M646 528v4M646 534v3"/>
<path d="M646 539v3M650 522v3M650 527v3M650 532v4M650 537v4M653 521h3M658 521h3M663 521h4M668 521h4M674 521h3M679 521h3M684 521h4"/>
<path d="M689 521h4M694 521h4M700 521h3M705 521h3M710 521h4M715 521h4M721 521h3M726 521h3M731 521h4M736 521h4M742 521h3M747 521h3"/>
<path d="M752 521h3M757 521h4M762 521h4M768 521h3M773 521h3M778 521h4M783 521h4M789 521h3M794 521h3M799 521h3M804 521h4M245 558v7"/>
<path d="M245 546h.1M246 544l-5 2M252 545l-7 3v6M262 540l-7 3M267 553l-8 4v7M276 549l-6 3M285 544l-6 3M636 542v4M636 548v3M636 553v3M636 558v4M646 544v4"/>
<path d="M646 549v4M646 555v3M646 560v3M650 543v3M650 548v3M650 553v4M650 558v4M245 568v7M245 579v7M259 567v7M259 578v7M636 563v4"/>
<path d="M636 569v3M636 574v3M636 579v4h4M646 565v3M646 570v4M646 575v4M650 579v4h-8M650 564v3M650 569v3M650 574v3M245 589v7M245 599v7"/>
<path d="M259 588v7M259 599v7M646 581v2M241 616h8M245 610v6M250 616h4M259 609v7h-3"/>
</g>
<!-- layer: STEEL -->
<g fill="#000" stroke="#000" stroke-width=".58">
<path d="M229 127h2l-1 5zM300 132h1l-1 4zM676 133h1l-1 4zM634 143h1l-1 4zM262 163l4-2-3 3zM674 169l1 4h-2zM450 317v5h-1zM450 317l1 1zM449 331h1v16zM450 327v4h-1zM450 327l2 4h-2zM450 331h2v16z"/>
<path d="M62 450l1 7h-2zM855 450l1 7h-3z"/>
<path d="M535 152l5 1h-5zM535 153v2l5-2z"/>
<path d="M450 318l2 4zM450 318l2 4h-2z"/>
<path d="M449 331v16h1zM449 347h1l-1 4z"/>
<path d="M450 331v16h2zM450 347h2v4z"/>
</g>
<!-- layer: abutment -->
<path d="M738 611l3-5-3 5M739 606l-3 5M743 611l-4-5 4 5M743 606l-4 5M744 611l-3-5 3 5M746 611l-3-5 3 5M812 611l3-5-3 5M814 606l-4 5M817 611l-3-5 3 5M817 606l-3 5M819 611l-4-5 4 5M820 611l-3-5 3 5" fill="none" stroke="#000" stroke-width=".58"/>
<g font-size="15.6">
<text x="56" y="437">A</text>
<text x="848" y="435">A</text>
<text x="45" y="479">CL</text>
<text x="817" y="479">CL</text>
</g>
<g font-size="10.4">
<text x="916" y="38">NOTES AND SPECIFICATIONS</text>
<text x="1161" y="37">1/2</text>
<text x="467" y="192">SECTION ON 'A-A'</text>
<text x="919" y="331">REFERENCE CODES</text>
<text x="371" y="570">HALF PLAN AT FOUNDATION AND HALF PLAN AT TOP</text>
<text x="923" y="666">REFERENCE DRAWINGS:</text>
<text x="735" y="704">Trail Pit @ km 16.950</text>
</g>
<g font-size="8.3">
<text x="910" y="711">CLIENT</text>
<text x="910" y="731">PROJECT</text>
<text x="910" y="751">TITLE</text>
<text x="910" y="772">CONTRACTORS</text>
</g>
<g font-size="6.9">
<text x="986" y="708">GOVERNMENT OF ANDHRA PRADESH</text>
<text x="986" y="716">IRRIGATION &amp; CAD DEPARTMENT</text>
<text x="986" y="725">GANDIKOATA LIFT IRRIGATION SCHEME</text>
<text x="987" y="735">MALYALA SUPPLY CHANNEL</text>
<text x="987" y="747">UNDER TUNNEL</text>
<text x="1046" y="747">AT KM. 16.950</text>
<text x="986" y="755">GENERAL PLAN &amp; SECTIONAL ELEVATION</text>
</g>
<g font-size="6.2">
<text x="910" y="695">REVISION NO:</text>
<text x="1005" y="696">DRAWN</text>
<text x="1048" y="696">CHECKED</text>
<text x="1094" y="696">APPROVED</text>
<text x="1140" y="696">DATE</text>
<text x="921" y="788">DRAWING NO:</text>
<text x="1034" y="788">SCALE</text>
<text x="1128" y="788">DATE</text>
</g>
<g font-size="5.8">
<text x="913" y="49">1. ALL DIMENSIONS ARE IN MILLMETRES AND THE LEVELS ARE IN METRES.</text>
<text x="913" y="59">2. DO NOT SCALE THE DRAWING. ONLY FIGURED DIMENSIONS SHALL BE FOLLOWED.</text>
<text x="913" y="70">3. 200 THICK SIDE REVETMENT IS PROPOSED FOR THE BANKS BOTH ON U/S &amp; D/S</text>
<text x="345" y="76">450</text>
<text x="256" y="82">5000</text>
<text x="316" y="82">8500</text>
<text x="354" y="82">000</text>
<text x="378" y="82">2500</text>
<text x="407" y="82">1357</text>
<text x="444" y="82">1930</text>
<text x="480" y="82">1357</text>
<text x="527" y="82">5000</text>
<text x="573" y="82">600</text>
<text x="603" y="82">11500</text>
<text x="667" y="82">5000</text>
<text x="913" y="80">4. THE SPECIFICATIONS PROPOSED FOR THE VARIOUS COMPONENTS OF THE STRUCTURE ARE AS FOLLOWS</text>
<text x="913" y="91">5. THE SBC OF FOUNDATION STRATA ENSURED BEFORE EXECUTION</text>
<text x="226" y="97">U/S RETURN WALL IN CC M15</text>
<text x="375" y="101">+261.570</text>
<text x="519" y="101">+261.570</text>
<text x="587" y="102">450</text>
<text x="913" y="101">6. 12MM THE EXPANSIVE JOINT WITH 300MM EIDE PVC WATER STOPPER AND MASTIC PAD SHALL BE PROVIDED</text>
<text x="336" y="103">+261.570</text>
<text x="433" y="104">TBL +261.570</text>
<text x="591" y="105">+260.270</text>
<text x="640" y="106">D/S RETURN WALL IN CC M15</text>
<text x="159" y="110">200THICK SIDE REVETMENT</text>
<text x="682" y="112">200THICK SIDE REVETMENT</text>
<text x="913" y="112">AT JUNCTIONS BETWEEN SIDE WALLS &amp; WINGS &amp; FILLED WITH SEILING COUMPOUND</text>
<text x="288" y="117">+261.370</text>
<text x="366" y="118">LEFT BANK</text>
<text x="439" y="117">FSL + 261.120</text>
<text x="524" y="118">RIGHT BANK</text>
<text x="295" y="121">300</text>
<text x="633" y="120">300</text>
<text x="649" y="121">+261.080</text>
<text x="913" y="122">7.75MMDIA WEEPHOLES ARE PROVIDED IN WINGS,RETURNS WITH REVERCE FILLERE @1800C/CSTAGGEND BOTH</text>
<text x="261" y="136">MFL+261.070</text>
<text x="439" y="133">CBL +260.610</text>
<text x="913" y="133">VERTICULLY &amp; HORIZONTLY</text>
<text x="350" y="142">1000</text>
<text x="433" y="140">+260.535</text>
<text x="578" y="142">900</text>
<text x="648" y="142">MFL +260.480</text>
<text x="913" y="144">8.PROVIDE 2ROWS AT 16 DIA DOWEL BANKS @1000C/C INSLAB UNDER HEAD WALLS</text>
<text x="164" y="154">+259.500</text>
<text x="281" y="154">+259.500</text>
<text x="482" y="150">+260.310</text>
<text x="661" y="151">SLOPE 1.5:1</text>
<text x="299" y="159">1500</text>
<text x="542" y="156">FLOW</text>
<text x="626" y="159">1300</text>
<text x="736" y="162">+258.910</text>
<text x="322" y="163">+258.910</text>
<text x="439" y="163">DBL +258.910</text>
<text x="597" y="163">+258.910</text>
<text x="455" y="171">+258.645</text>
<text x="271" y="179">2000</text>
<text x="297" y="176">+258.585</text>
<text x="401" y="175">+258.545</text>
<text x="462" y="179">13644</text>
<text x="608" y="176">+258.585</text>
<text x="653" y="178">2000</text>
<text x="143" y="184">200THICK BED PITCHING OVER</text>
<text x="295" y="185">+258.285</text>
<text x="640" y="185">+258.285</text>
<text x="689" y="183">200THICK BED PITCHING OVER</text>
<text x="149" y="191">150 THICK GRAVEL BACKING</text>
<text x="689" y="190">150 THICK GRAVEL BACKING</text>
<text x="926" y="191">Sl.No</text>
<text x="962" y="191">DETAILS OF COMPONENTS</text>
<text x="1052" y="191">GRADE OF CONCRETE</text>
<text x="1122" y="191">MAX. SIZE OF C.A</text>
<text x="931" y="206">1</text>
<text x="951" y="206">SEALING COAT OVER BOX</text>
<text x="1071" y="206">CC M25</text>
<text x="1133" y="206">20 MM</text>
<text x="951" y="212">IN CANAL PORTION &amp; OVER BOTTOM</text>
<text x="951" y="218">MEMBER OF BOX</text>
<text x="931" y="227">2</text>
<text x="951" y="227">BOX UNDER CANAL TROUGH,</text>
<text x="1071" y="227">RCC M20</text>
<text x="1133" y="227">20 MM</text>
<text x="951" y="235">OF APRON</text>
<text x="931" y="244">4</text>
<text x="951" y="244">WEARING COAT OVER APRON FLOOR</text>
<text x="1071" y="243">CC M15</text>
<text x="1133" y="243">40 MM</text>
<text x="931" y="254">5</text>
<text x="951" y="254">HEAD WALL, WING &amp; RETURNS</text>
<text x="1071" y="259">CC M20</text>
<text x="1133" y="259">20 MM</text>
<text x="931" y="264">6</text>
<text x="951" y="264">CANAL LINING</text>
<text x="1071" y="269">CC M15</text>
<text x="1133" y="269">40 MM</text>
<text x="931" y="274">7</text>
<text x="951" y="274">FOUNDATION CONCRETE OF WINGS,</text>
<text x="951" y="281">RETURNS, CUTOFF WALL OF RETURN</text>
<text x="1071" y="279">CC M15</text>
<text x="1133" y="279">20 MM</text>
<text x="931" y="291">8</text>
<text x="951" y="291">LEVELLING COURSE BELOW BOX</text>
<text x="1071" y="289">CC M15</text>
<text x="1133" y="289">40 MM</text>
<text x="177" y="318">AGL +259.500</text>
<text x="378" y="313">2500</text>
<text x="407" y="313">1357</text>
<text x="444" y="313">1930</text>
<text x="480" y="313">1357</text>
<text x="527" y="313">5000</text>
<text x="219" y="333" transform="rotate(180 219 333)">SIDE SLOPE 1.5:1</text>
<text x="679" y="337">AGL +259.500</text>
<text x="257" y="347">200</text>
<text x="917" y="345">1.</text>
<text x="937" y="345">IS : 456 - 2000</text>
<text x="122" y="351">TBL +261.570</text>
<text x="357" y="351" transform="rotate(90 357 351)">SIDE SLOPE 2:1</text>
<text x="490" y="349" transform="rotate(90 490 349)">SIDE SLOPE 1:1</text>
<text x="917" y="354">2.</text>
<text x="937" y="354">IS : 383</text>
<text x="436" y="359">CANAL FLOW</text>
<text x="727" y="357" transform="rotate(180 727 357)">SIDE SLOPE 1.5:1</text>
<text x="236" y="360" transform="rotate(-90 236 360)">1000</text>
<text x="917" y="362">3.</text>
<text x="937" y="362">IS : 7784 (PART l &amp; ll )</text>
<text x="917" y="371">4.</text>
<text x="937" y="371">IS : 3370 ( PART I , II )</text>
<text x="240" y="374">300</text>
<text x="369" y="377">TBL +261.570</text>
<text x="434" y="377">CBL +260.610</text>
<text x="519" y="377">TBL +261.570</text>
<text x="747" y="377">+261.570</text>
<text x="247" y="382">1200</text>
<text x="917" y="379">5.</text>
<text x="937" y="379">IS : 1783 - 1985</text>
<text x="236" y="388">200</text>
<text x="659" y="388" transform="rotate(-90 659 388)">1000</text>
<text x="409" y="394" transform="rotate(-90 409 394)">SIDE SLOPE 1.5 :1</text>
<text x="631" y="399">200</text>
<text x="644" y="397">300</text>
<text x="384" y="404">75 TH LINING IN CC M15 FOR CANAL BED AND SIDE SLOPES</text>
<text x="575" y="405" transform="rotate(-90 575 405)">SIDE SLOPE 1.5:1</text>
<text x="179" y="411">SIDE SLOPE 1.5:1</text>
<text x="400" y="412">BEYOND STRUCTURE FOR A LENGTH OF 5 M</text>
<text x="676" y="423">SLOPE 1.5:1</text>
<text x="284" y="427" transform="rotate(-63 284 427)">1200</text>
<text x="277" y="432" transform="rotate(-63 277 432)">300</text>
<text x="289" y="442">1</text>
<text x="303" y="442" transform="rotate(31 303 442)">+261.370</text>
<text x="297" y="446">2</text>
<text x="609" y="445" transform="rotate(72 609 445)">1000</text>
<text x="636" y="445" transform="rotate(72 636 445)">300</text>
<text x="354" y="456">1200</text>
<text x="595" y="460" transform="rotate(-90 595 460)">1000</text>
<text x="624" y="461">3</text>
<text x="629" y="457">1</text>
<text x="481" y="467" transform="rotate(-90 481 467)">225</text>
<text x="357" y="473">550</text>
<text x="578" y="473">450</text>
<text x="589" y="472" transform="rotate(-3 589 472)">450</text>
<text x="611" y="472">11500</text>
<text x="150" y="478">U/S</text>
<text x="251" y="477">+258.910</text>
<text x="345" y="477">450</text>
<text x="468" y="475" transform="rotate(-90 468 475)">3000</text>
<text x="707" y="478">+258.910</text>
<text x="757" y="479">D/S</text>
<text x="177" y="480">+259.500</text>
<text x="460" y="483" transform="rotate(-90 460 483)">225</text>
<text x="279" y="489">8500</text>
<text x="466" y="491" transform="rotate(-90 466 491)">3000</text>
<text x="648" y="488" transform="rotate(-90 648 488)">14500</text>
<text x="473" y="499" transform="rotate(-90 473 499)">225</text>
<text x="639" y="505">3</text>
<text x="644" y="509">1</text>
<text x="290" y="515">1</text>
<text x="297" y="511">2</text>
<text x="805" y="604">+259.500</text>
<text x="765" y="629">All Soils</text>
<text x="752" y="636" transform="rotate(-90 752 636)">0.400</text>
<text x="769" y="674">HDR</text>
<text x="916" y="682">1. DRAWING NO. GLIS/SKC/UT-25.800/002/2010 - SECTIONS &amp; R.C.C. DETAILS OF BOX</text>
<text x="992" y="765">KBL - MCCL (JV)</text>
<text x="992" y="773">HYDERABAD</text>
<text x="913" y="805">GLIS/SKC/UT/</text>
<text x="1022" y="804">AS INDICATED</text>
<text x="913" y="812">25.800/001/2010</text>
</g>
<g font-size="5.2">
<text x="516" y="200">SCALE 1:100</text>
<text x="556" y="594">SCALE 1:100</text>
</g>
<g font-size="2.9">
<text x="408" y="151">40TH WEARING COAT</text>
<text x="567" y="150">40TH WEARING COAT</text>
</g>
</svg>
